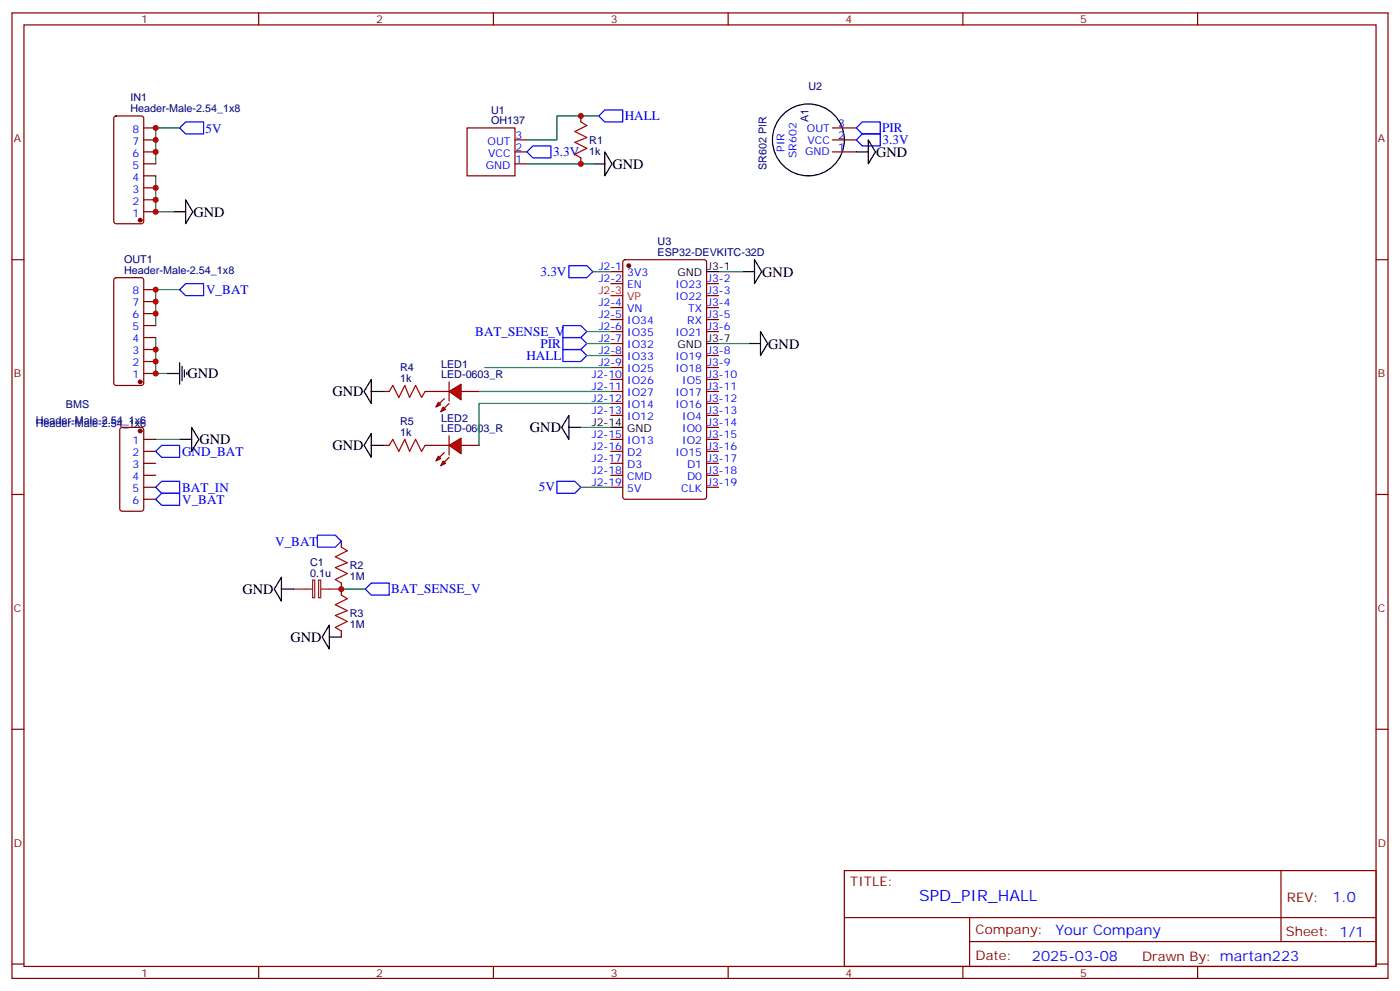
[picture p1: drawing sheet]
<svg xmlns="http://www.w3.org/2000/svg" width="412mm" height="292mm" viewBox="0 0 412 292" stroke-linecap="round" stroke-linejoin="round" font-family="sans-serif">
<g fill="none" stroke="#870000" stroke-width=".35">
<path d="M3.5 3.8h405.4v284.3h-405.4zM7.1 7.3h398.2v277.3h-398.2zM76.2 3.8v3.5M145.3 3.8v3.5M214.5 3.8v3.5M283.6 3.8v3.5M352.8 3.8v3.5M33.7 34.4l.5-.3h7.4l.7 .5v30.6l-.4 .6-7.7 .1-.6-.5-.1-30.5zM42.3 37.7h3.6M137.6 37.7h14.1v14.1h-14.1zM171.1 34.1v1.8M245.2 37.7h7"/>
<path d="M42.3 58.8h3.6M42.3 55.3h3.6M42.3 51.8h3.6M42.3 48.3h3.6M42.3 44.7h3.6M42.3 41.2h3.6M151.7 48.3h3.5M151.7 44.7h3.5M151.7 41.2h3.5M171.1 46.5v1.8M245.2 44.7h7M245.2 41.2h7"/>
<path d="M3.5 76.5h3.6M42.3 62.4h3.6M183.7 76.7l.4-.2h23.3l.7 .4v69.4l-.4 .7h-23.6l-.6-.4-.1-69.4zM405.3 76.5h3.6M33.7 82l.5-.2h7.4l.7 .4v30.6l-.4 .7h-7.7l-.6-.4-.1-30.6zM42.3 99.4h3.6M42.3 95.9h3.6M42.3 92.4h3.6M42.3 88.8h3.6M42.3 85.3h3.6M179.9 80h3.5M179.9 83.5h3.5"/>
<path d="M179.9 90.6h3.5M179.9 94.1h3.5M179.9 97.6h3.5M208.1 83.5h3.6M208.1 90.6h3.6M208.1 94.1h3.6M208.1 97.6h3.6M208.1 87.1h3.6M42.3 110h3.6M42.3 106.5h3.6M42.3 102.9h3.6M179.9 101.2h3.5"/>
<path d="M179.9 104.7h3.5M179.9 108.2h3.5M179.9 111.8h3.5M179.9 115.3h3.5M179.9 118.8h3.5M208.1 104.7h3.6M208.1 108.2h3.6M208.1 111.8h3.6M208.1 115.3h3.6M208.1 118.8h3.6M35.5 126.1l.5-.2h5.6l.7 .4v23.6l-.4 .6-5.9 .1-.7-.5v-23.5zM42.3 129.4h3.6"/>
<path d="M42.3 132.9h3.6M42.3 136.5h3.6M42.3 140h3.6M179.9 122.3h3.5M179.9 129.4h3.5M179.9 132.9h3.5M179.9 136.5h3.5M179.9 140h3.5M208.1 122.3h3.6M208.1 129.4h3.6M208.1 132.9h3.6M208.1 136.5h3.6"/>
<path d="M208.1 140h3.6M208.1 125.9h3.6M3.5 145.6h3.6M42.3 143.5h3.6M42.3 147h3.6M100.5 159.4v1.7M179.9 143.5h3.5M208.1 143.5h3.6M405.3 145.6h3.6M100.5 171.7v3.6M100.5 185.8v1.8M3.5 214.8h3.6"/>
<path d="M405.3 214.8h3.6M248.7 256.4h156.6v28.2h-156.6zM377.3 256.4v20.9M248.7 270.2h156.5M285.6 277.3h119.6M285.6 270.2v14.2M3.5 283.9h3.6M76.2 284.6v3.5M145.3 284.6v3.5M214.5 284.6v3.5M283.6 284.6v3.5M352.8 284.6v3.5"/>
<path d="M405.3 283.9h3.6"/>
</g>
<g fill="#870000" stroke="#870000" stroke-width=".35">
<circle cx="185.2" cy="78.2" r=".53"/>
<circle cx="41.3" cy="112.5" r=".53"/>
<circle cx="41.3" cy="64.8" r=".53"/>
<circle cx="41.3" cy="126.9" r=".53"/>
</g>
<path d="M179.9 87.1h3.5" fill="none" stroke="#f00" stroke-width=".35"/>
<g fill="none" stroke="#000" stroke-width=".35">
<path d="M54.7 58.8l2.1 3.6-2.1 3.5zM174.6 48.3h3.6M178.2 44.7l2.1 3.6-2.1 3.5zM252.2 44.7h3.6M255.8 41.2l2.1 3.5-2.1 3.6zM51.2 62.4h3.5M222.2 76.5l2.2 3.5-2.2 3.5zM208.1 80h3.6M218.7 80h3.5M224 97.6l2.1 3.6-2.1 3.5zM49.4 110h3.5M52.9 106.8v6.4"/>
<path d="M53.6 107.9v4.2M54.3 108.9v2.2M55 109.6v.7M208.1 101.2h3.6M220.5 101.2h3.5M52.9 129.4h3.5M56.4 125.9l2.2 3.5-2.2 3.5zM167.6 122.3v7.1l-2.1-3.5zM167.6 125.9h3.5M179.9 125.9h3.5M82.9 170v7l-2.1-3.5zM82.9 173.5h3.5"/>
<path d="M97 184.1v7l-2.1-3.5zM97 187.6h3.5"/>
<circle cx="238.1" cy="41.2" r="10.6"/>
</g>
<g fill="none" stroke="#00f" stroke-width=".35">
<path d="M54.7 35.9h5.3v3.5h-5.3l-1.8-1.7zM176.4 34.1l1.8-1.7h5.2v3.5h-5.2zM252.2 37.7l1.8-1.8h5.3v3.5h-5.3zM155.2 44.7l1.8-1.7h5.3v3.5h-5.3zM252.2 41.2l1.8-1.8h5.3v3.6h-5.3zM52.9 85.3l1.8-1.8h5.3v3.6h-5.3zM165.8 99.4h5.3l1.8 1.8-1.8 1.7h-5.3zM165.8 95.9h5.3l1.8 1.7-1.8 1.8h-5.3zM165.8 102.9h5.3l1.8 1.8-1.8 1.8h-5.3zM45.9 132.9l1.7-1.7h5.3v3.5h-5.3zM45.9 143.5l1.7-1.8h5.3v3.6h-5.3zM45.9 147l1.7-1.7h5.3v3.5h-5.3z"/>
<path d="M93.5 157.6h5.3l1.7 1.8-1.7 1.7h-5.3zM164 141.7h5.3l1.8 1.8-1.8 1.8h-5.3zM109.4 171.7h5.3v3.6h-5.3l-1.8-1.8z"/>
</g>
<g fill="none" stroke="#008700" stroke-width=".35">
<path d="M52.9 37.7h-7v10.6M176.4 34.1h-12.4v7.1h-8.8M45.9 51.8v10.6h5.3M155.2 48.3h19.4M45.9 99.4v10.6h3.5M52.9 85.3h-7v10.6M172.9 97.6h7M211.7 80h7M142.9 108.2h37M172.9 101.2h7M172.9 104.7h7M211.7 101.2h8.8"/>
<path d="M45.9 129.4h7M171.1 125.9h8.8M171.1 143.5h8.8M100.5 173.5h7.1"/>
</g>
<path d="M171.1 35.9l1.8 1.1-3.6 1.7 3.6 1.8-3.6 1.4 3.6 1.8-3.6 1.7 1.8 1.1M100.5 161.1l1.8 1.1-3.5 1.8 3.5 1.7-3.5 1.4 3.5 1.8-3.5 1.8 1.7 1M100.5 175.3l1.8 1-3.5 1.8 3.5 1.7-3.5 1.5 3.5 1.7-3.5 1.8 1.7 1" fill="none" stroke="#a10000" stroke-width=".35"/>
<path d="M86.4 173.5h5.7M92.1 170.9h.6v5.1h-.6zM93.8 170.9h.7v5.1h-.7zM94.5 173.5h6" fill="none" stroke="#8c2424" stroke-width=".35"/>
<g fill="#f00" stroke="#870000" stroke-width=".35">
<path d="M132.3 115.3l3.5-2.1v4.6z"/>
<path d="M132.3 112.5v5.6z"/>
</g>
<g fill="#870000" stroke="#870000" stroke-width=".35">
<path d="M132.3 118.8l-1.4 1.4z"/>
<path d="M130.9 117.4l-1.4 1.4z"/>
</g>
<g fill="#f00" stroke="#870000" stroke-width=".35">
<path d="M130.5 119.9l.7 .7-1.4 .7z"/>
<path d="M129.1 118.5l.7 .7-1.4 .7z"/>
</g>
<path d="M112.9 115.3h1.8M125.2 115.3h7.1M135.8 115.3h5.3" fill="none" stroke="#870000" stroke-width=".35"/>
<path d="M114.7 115.3l1-1.8 1.8 3.6 1.7-3.6 1.4 3.6 1.8-3.6 1.8 3.6 1-1.8" fill="none" stroke="#a10000" stroke-width=".35"/>
<path d="M109.4 111.8v7l-2.2-3.5zM109.4 115.3h3.5" fill="none" stroke="#000" stroke-width=".35"/>
<g fill="#f00" stroke="#870000" stroke-width=".35">
<path d="M132.3 131.2l3.5-2.2v4.6z"/>
<path d="M132.3 128.3v5.7z"/>
</g>
<g fill="#870000" stroke="#870000" stroke-width=".35">
<path d="M132.3 134.7l-1.4 1.4z"/>
<path d="M130.9 133.3l-1.4 1.4z"/>
</g>
<g fill="#f00" stroke="#870000" stroke-width=".35">
<path d="M130.5 135.7l.7 .8-1.4 .7z"/>
<path d="M129.1 134.3l.7 .7-1.4 .7z"/>
</g>
<path d="M112.9 131.2h1.8M125.2 131.2h7.1M135.8 131.2h5.3" fill="none" stroke="#870000" stroke-width=".35"/>
<path d="M114.7 131.2l1-1.8 1.8 3.5 1.7-3.5 1.4 3.5 1.8-3.5 1.8 3.5 1-1.7" fill="none" stroke="#a10000" stroke-width=".35"/>
<path d="M109.4 127.6v7.1l-2.2-3.5zM109.4 131.2h3.5" fill="none" stroke="#000" stroke-width=".35"/>
<path d="M174.6 80h5.3M141.1 115.3h38.8M179.9 118.8h-38.8v12.4" fill="none" stroke="#008700" stroke-width=".35"/>
<path d="M167.6 78.2h5.3l1.7 1.8-1.7 1.8h-5.3z" fill="none" stroke="#00f" stroke-width=".35"/>
<g fill="#c00">
<circle cx="45.9" cy="88.8" r=".88"/>
<circle cx="45.9" cy="92.4" r=".88"/>
<circle cx="45.9" cy="102.9" r=".88"/>
<circle cx="45.9" cy="106.5" r=".88"/>
<circle cx="45.9" cy="85.3" r=".88"/>
<circle cx="45.9" cy="110" r=".88"/>
<circle cx="45.9" cy="44.7" r=".88"/>
<circle cx="45.9" cy="41.2" r=".88"/>
<circle cx="45.9" cy="37.7" r=".88"/>
<circle cx="45.9" cy="62.4" r=".88"/>
<circle cx="45.9" cy="58.8" r=".88"/>
<circle cx="45.9" cy="55.3" r=".88"/>
<circle cx="171.1" cy="48.3" r=".88"/>
<circle cx="171.1" cy="34.1" r=".88"/>
<circle cx="100.5" cy="173.5" r=".88"/>
</g>
<text font-size="4.6" fill="#00f" x="270.8" y="265.4">SPD_PIR_HALL</text>
<g font-size="4.2">
<text x="258.1" y="46.2">GND</text>
<text x="180.4" y="49.7">GND</text>
<text x="57" y="63.8">GND</text>
<text x="224.5" y="81.5">GND</text>
<text x="226.3" y="102.7">GND</text>
<text x="55.2" y="111.4">GND</text>
<text x="97.9" y="116.8">GND</text>
<text x="58.7" y="130.9">GND</text>
<text x="156.1" y="127.4">GND</text>
<text x="97.9" y="132.6">GND</text>
<text x="71.4" y="175">GND</text>
<text x="85.5" y="189.1">GND</text>
</g>
<g font-size="4.2" fill="#00f">
<text x="392.5" y="265.7">1.0</text>
<text x="310.9" y="275.2">Your Company</text>
<text x="304" y="283">2025-03-08</text>
</g>
<g font-size="3.9" fill="#00f">
<text x="184" y="35.4">HALL</text>
<text x="60.6" y="39">5V</text>
<text x="259.8" y="38.9">PIR</text>
<text x="163" y="46">3.3V</text>
<text x="260" y="42.5">3.3V</text>
<text x="159.2" y="81.3">3.3V</text>
<text x="60.7" y="86.6">V_BAT</text>
<text x="140" y="98.9">BAT_SENSE_V</text>
<text x="155.1" y="106">HALL</text>
<text x="159.2" y="102.4">PIR</text>
<text x="53.6" y="134.2">GND_BAT</text>
<text x="53.6" y="144.8">BAT_IN</text>
<text x="53.7" y="148.3">V_BAT</text>
<text x="158.7" y="144.7">5V</text>
<text x="81.1" y="160.7">V_BAT</text>
<text x="115.3" y="174.8">BAT_SENSE_V</text>
</g>
<g font-size="3.9" fill="#800">
<text x="250.5" y="261">TITLE:</text>
<text x="379.1" y="265.7">REV:</text>
<text x="287.4" y="275.2">Company:</text>
<text x="378.7" y="275.8">Sheet: 1/1</text>
<text x="287.4" y="282.9">Date:</text>
<text x="336.4" y="282.9">Drawn By: martan223</text>
</g>
<g font-size="3.2" fill="#800">
<text x="41.6" y="6.8">1</text>
<text x="110.8" y="6.8">2</text>
<text x="179.9" y="6.8">3</text>
<text x="249.1" y="6.8">4</text>
<text x="318.2" y="6.8">5</text>
<text x="4.1" y="41.9">A</text>
<text x="405.9" y="41.9">A</text>
<text x="4.1" y="111.1">B</text>
<text x="405.9" y="111.1">B</text>
<text x="4.1" y="180.2">C</text>
<text x="405.9" y="180.2">C</text>
<text x="4.1" y="249.3">D</text>
<text x="405.9" y="249.3">D</text>
<text x="41.6" y="287.6">1</text>
<text x="110.8" y="287.6">2</text>
<text x="179.9" y="287.6">3</text>
<text x="249.1" y="287.6">4</text>
<text x="318.2" y="287.6">5</text>
</g>
<g font-size="3.2" fill="#000080">
<text x="38.4" y="29.9">IN1</text>
<text x="238.1" y="26.4">U2</text>
<text x="38.4" y="33.1">Header-Male-2.54_1x8</text>
<text x="144.6" y="33.4">U1</text>
<text x="238.1" y="35.9" transform="rotate(-90 238.1 35.9)">A1</text>
<text x="144.6" y="36.6">OH137</text>
<text x="173.6" y="45.6">1k</text>
<text x="173.6" y="42.4">R1</text>
<text x="225.8" y="50" transform="rotate(-90 225.8 50)">SR602 PIR</text>
<text x="36.6" y="77.5">OUT1</text>
<text x="193.7" y="75.2">ESP32-DEVKITC-32D</text>
<text x="193.7" y="72.1">U3</text>
<text x="36.6" y="80.7">Header-Male-2.54_1x8</text>
<text x="117.8" y="112.5">1k</text>
<text x="117.8" y="109.3">R4</text>
<text x="129.9" y="111.4">LED-0603_R</text>
<text x="129.9" y="108.3">LED1</text>
<text x="10.6" y="124.8">Header-Male-2.54_1x6</text>
<text x="19.4" y="120.2">BMS</text>
<text x="117.8" y="125.2">R5</text>
<text x="129.9" y="124.1">LED2</text>
<text x="117.8" y="128.3">1k</text>
<text x="129.9" y="127.3">LED-0603_R</text>
<text x="91.4" y="166.6">C1</text>
<text x="103" y="167.6">R2</text>
<text x="91.4" y="169.8">0.1u</text>
<text x="103" y="170.8">1M</text>
<text x="103" y="184.9">1M</text>
<text x="103" y="181.7">R3</text>
</g>
<g font-size="3.2" fill="#00f">
<text x="39" y="39.1">8</text>
<text x="151.9" y="40.9">3</text>
<text x="237.7" y="38.7">OUT</text>
<text x="246.9" y="40.9">2</text>
<text x="246.9" y="37.3">3</text>
<text x="39" y="46.1">6</text>
<text x="39" y="42.6">7</text>
<text x="143.6" y="42.6">OUT</text>
<text x="143.8" y="46.1">VCC</text>
<text x="151.9" y="44.4">2</text>
<text x="151.9" y="47.9">1</text>
<text x="231.1" y="44.7" transform="rotate(-90 231.1 44.7)">PIR</text>
<text x="234.6" y="46.5" transform="rotate(-90 234.6 46.5)">SR602</text>
<text x="237.2" y="45.8">GND</text>
<text x="237.9" y="42.3">VCC</text>
<text x="246.9" y="44.4">1</text>
<text x="39" y="53.2">4</text>
<text x="39" y="49.7">5</text>
<text x="143.1" y="49.7">GND</text>
<text x="39" y="56.7">3</text>
<text x="39" y="63.8">1</text>
<text x="39" y="60.3">2</text>
<text x="176.4" y="79.7">J2-1</text>
<text x="176.4" y="83.2">J2-2</text>
<text x="184.7" y="81.4">3V3</text>
<text x="208.3" y="83.2">J3-2</text>
<text x="39" y="86.7">8</text>
<text x="184.7" y="84.9">EN</text>
<text x="199" y="84.9">IO23</text>
<text x="199" y="88.5">IO22</text>
<text x="208.3" y="86.7">J3-3</text>
<text x="39" y="93.8">6</text>
<text x="39" y="90.2">7</text>
<text x="176.4" y="90.2">J2-4</text>
<text x="176.4" y="93.8">J2-5</text>
<text x="184.7" y="92">VN</text>
<text x="184.7" y="95.5">IO34</text>
<text x="202.5" y="95.5">RX</text>
<text x="202.7" y="92">TX</text>
<text x="208.3" y="90.2">J3-4</text>
<text x="208.3" y="93.8">J3-5</text>
<text x="39" y="100.8">4</text>
<text x="39" y="97.3">5</text>
<text x="176.4" y="97.3">J2-6</text>
<text x="176.4" y="100.8">J2-7</text>
<text x="184.7" y="99.1">IO35</text>
<text x="199" y="99.1">IO21</text>
<text x="208.3" y="97.3">J3-6</text>
<text x="39" y="107.9">2</text>
<text x="39" y="104.4">3</text>
<text x="176.4" y="104.4">J2-8</text>
<text x="176.4" y="107.9">J2-9</text>
<text x="184.7" y="102.6">IO32</text>
<text x="184.7" y="106.1">IO33</text>
<text x="199" y="106.1">IO19</text>
<text x="208.3" y="104.4">J3-8</text>
<text x="208.3" y="107.9">J3-9</text>
<text x="39" y="111.4">1</text>
<text x="174.3" y="111.4">J2-10</text>
<text x="184.7" y="109.6">IO25</text>
<text x="184.7" y="113.2">IO26</text>
<text x="199" y="109.6">IO18</text>
<text x="201" y="113.2">IO5</text>
<text x="208.3" y="111.4">J3-10</text>
<text x="174.3" y="114.9">J2-11</text>
<text x="174.3" y="118.5">J2-12</text>
<text x="184.7" y="116.7">IO27</text>
<text x="199" y="116.7">IO17</text>
<text x="208.3" y="114.9">J3-11</text>
<text x="208.3" y="118.5">J3-12</text>
<text x="174.3" y="122">J2-13</text>
<text x="184.7" y="120.2">IO14</text>
<text x="184.7" y="123.8">IO12</text>
<text x="199" y="120.2">IO16</text>
<text x="201" y="123.8">IO4</text>
<text x="208.3" y="122">J3-13</text>
<text x="208.3" y="125.5">J3-14</text>
<text x="39" y="130.8">1</text>
<text x="174.3" y="129">J2-15</text>
<text x="184.7" y="130.8">IO13</text>
<text x="201" y="127.3">IO0</text>
<text x="201" y="130.8">IO2</text>
<text x="208.3" y="129">J3-15</text>
<text x="39" y="134.3">2</text>
<text x="39" y="137.9">3</text>
<text x="174.3" y="132.6">J2-16</text>
<text x="174.3" y="136.1">J2-17</text>
<text x="184.7" y="134.3">D2</text>
<text x="184.7" y="137.9">D3</text>
<text x="199" y="134.3">IO15</text>
<text x="202.4" y="137.9">D1</text>
<text x="208.3" y="132.6">J3-16</text>
<text x="208.3" y="136.1">J3-17</text>
<text x="39" y="141.4">4</text>
<text x="174.3" y="139.6">J2-18</text>
<text x="174.3" y="143.2">J2-19</text>
<text x="184.7" y="141.4">CMD</text>
<text x="202.4" y="141.4">D0</text>
<text x="208.3" y="139.6">J3-18</text>
<text x="208.3" y="143.2">J3-19</text>
<text x="39" y="144.9">5</text>
<text x="39" y="148.4">6</text>
<text x="184.7" y="144.9">5V</text>
<text x="200.7" y="144.9">CLK</text>
</g>
<g font-size="3.2">
<text x="199.6" y="81.4">GND</text>
<text x="208.3" y="79.7">J3-1</text>
<text x="208.3" y="100.8">J3-7</text>
<text x="199.6" y="102.6">GND</text>
<text x="174.3" y="125.5">J2-14</text>
<text x="184.7" y="127.3">GND</text>
</g>
<g font-size="3.2" fill="#f00">
<text x="176.4" y="86.7">J2-3</text>
<text x="184.7" y="88.5">VP</text>
</g>
</svg>
